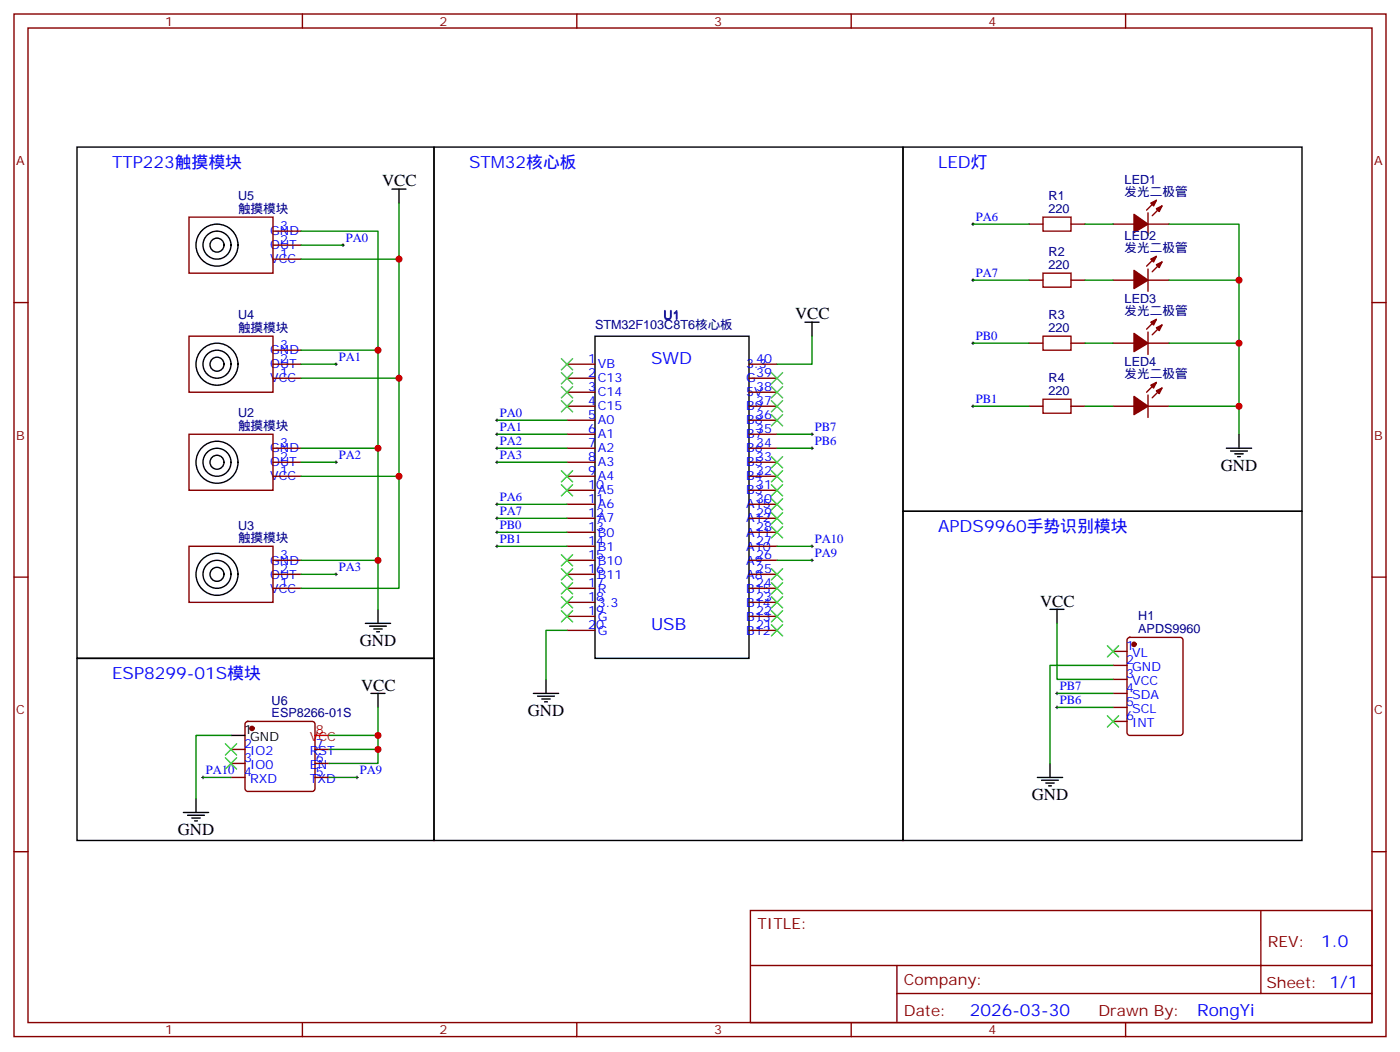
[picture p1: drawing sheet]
<svg xmlns="http://www.w3.org/2000/svg" width="353mm" height="265mm" viewBox="0 0 353 265" stroke-linecap="round" stroke-linejoin="round" font-family="sans-serif">
<g fill="none" stroke="#870000" stroke-width=".35">
<path d="M3.5 3.5h345.7v257.6h-345.7zM7.1 7.1h338.6v250.4h-338.6zM76.2 3.5v3.6M145.3 3.5v3.6M214.5 3.5v3.6M283.6 3.5v3.6M47.6 54.7h21.2v14.1h-21.2zM68.8 58.2h7M259.3 56.4h3.5M269.9 56.4h3.5M280.5 56.4h5.3M289.3 53.6v5.7"/>
<path d="M289.3 56.4h5.3M291.4 50.4l-2.5 2.5M292.8 51.9l-2.5 2.4M3.5 76.2h3.6M68.8 61.7h7M68.8 65.3h7M259.3 70.6h3.5M269.9 70.6h3.5M280.5 70.6h5.3M289.3 67.7v5.7M289.3 70.6h5.3M291.4 64.6l-2.5 2.4"/>
<path d="M292.8 66l-2.5 2.4M345.7 76.2h3.5M47.6 84.7h21.2v14.1h-21.2zM68.8 91.7h7M68.8 95.2h7M68.8 88.2h7M142.9 91.7h7M142.9 95.2h7M142.9 98.8h7M188.7 91.7h7.1M188.7 95.2h7.1M188.7 98.8h7.1"/>
<path d="M259.3 86.4h3.5M269.9 86.4h3.5M280.5 86.4h5.3M289.3 83.6v5.7M289.3 99.5v5.6M289.3 86.4h5.3M291.4 80.4l-2.5 2.5M291.4 96.3l-2.5 2.5M292.8 81.8l-2.5 2.5M292.8 97.7l-2.5 2.5M47.6 109.4h21.2v14.1h-21.2zM68.8 112.9h7"/>
<path d="M68.8 116.4h7M68.8 119.9h7M142.9 102.3h7M142.9 105.8h7M142.9 109.4h7M142.9 112.9h7M142.9 116.4h7M142.9 119.9h7M188.7 102.3h7.1M188.7 105.8h7.1M188.7 109.4h7.1M188.7 112.9h7.1"/>
<path d="M188.7 116.4h7.1M188.7 119.9h7.1M259.3 102.3h3.5M269.9 102.3h3.5M280.5 102.3h5.3M289.3 102.3h5.3M47.6 137.6h21.2v14.1h-21.2zM142.9 123.5h7M142.9 127h7M142.9 130.5h7M142.9 134.1h7M142.9 137.6h7"/>
<path d="M188.7 123.5h7.1M188.7 127h7.1M188.7 130.5h7.1M188.7 134.1h7.1M188.7 137.6h7.1M3.5 145.3h3.6M68.8 141.1h7M68.8 144.6h7M68.8 148.2h7M142.9 141.1h7M142.9 144.6h7M142.9 148.2h7"/>
<path d="M142.9 151.7h7M142.9 155.2h7M142.9 158.7h7M188.7 141.1h7.1M188.7 144.6h7.1M188.7 148.2h7.1M188.7 151.7h7.1M188.7 155.2h7.1M188.7 158.7h7.1M345.7 145.3h3.5M280.5 164h3.5M280.5 167.6h3.5"/>
<path d="M280.5 171.1h3.5M280.5 174.6h3.5M280.5 178.2h3.5M284.2 160.7l.5-.2h12.7a.71 .71 0 0 1 .7 .7l-.1 23.6-.6 .4h-12.7l-.5-.2-.2-.5v-23.3zM58.2 188.7h3.5M58.2 192.3h3.5M58.2 195.8h3.5M62 181.9l.4-.2h16.3a.71 .71 0 0 1 .7 .7v16.2l-.3 .5-.4 .2h-16.3l-.5-.2-.2-.5v-16.2zM79.4 188.7h3.5M79.4 192.3h3.5M79.4 195.8h3.5M280.5 181.7h3.5"/>
<path d="M3.5 214.5h3.6M345.7 214.5h3.5M189.1 229.3h156.6v28.2h-156.6zM317.7 229.3v20.9M76.2 257.5v3.6M145.3 257.5v3.6M189.1 243.2h156.5M214.5 257.5v3.6M226 250.2h119.6M226 243.2v14.1M283.6 257.5v3.6"/>
</g>
<g fill="none" stroke="#000" stroke-width=".35">
<path d="M19.4 37h90v128.8h-90zM109.4 37h118.1v174.7h-118.1zM227.5 37h100.6v91.8h-100.6zM98.8 47.6h3.5M100.5 47.6v3.6M149.9 84.7h38.8v81.1h-38.8zM202.8 81.1h3.6M204.6 81.1v3.6M309 112.9h6.4M310.1 113.6h4.2M311.1 114.3h2.2M311.9 115h.7"/>
<path d="M312.2 109.4v3.5M227.5 128.8h100.6v82.9h-100.6zM92.1 157h6.3M93.1 157.7h4.3M94.2 158.4h2.1M94.9 159.1h.7M95.2 153.5v3.5M264.6 153.5h3.5M266.3 153.5v3.5M19.4 165.8h90v45.9h-90zM93.5 174.6h3.5M95.2 174.6v3.6"/>
<path d="M134.4 174.6h6.4M135.5 175.3h4.2M136.5 176h2.1M137.2 176.7h.7M137.6 171.1v3.5M58.2 185.2h3.5M261.4 195.8h6.4M262.5 196.5h4.2M263.5 197.2h2.1M264.2 197.9h.7M264.6 192.3v3.5M46.2 204.6h6.4"/>
<path d="M47.3 205.3h4.2M48.3 206h2.1M49 206.7h.7M49.4 201.1v3.5"/>
<circle cx="54.7" cy="61.7" r="3.5"/>
<circle cx="54.7" cy="61.7" r="1.76"/>
<circle cx="54.7" cy="61.7" r="5.3"/>
<circle cx="54.7" cy="91.7" r="3.5"/>
<circle cx="54.7" cy="91.7" r="1.76"/>
<circle cx="54.7" cy="91.7" r="5.3"/>
<circle cx="54.7" cy="116.4" r="3.5"/>
<circle cx="54.7" cy="116.4" r="1.76"/>
<circle cx="54.7" cy="116.4" r="5.3"/>
<circle cx="54.7" cy="144.6" r="3.5"/>
<circle cx="54.7" cy="144.6" r="1.76"/>
<circle cx="54.7" cy="144.6" r="5.3"/>
</g>
<g fill="#870000" stroke="#870000" stroke-width=".35">
<path d="M285.8 54l3.5 2.4-3.5 2.2z"/>
<path d="M290 51.2l1.4-.8-.7 1.5z"/>
<path d="M291.4 52.6l1.4-.7-.7 1.4z"/>
<path d="M285.8 68.1l3.5 2.5-3.5 2.1z"/>
<path d="M290 65.3l1.4-.7-.7 1.4z"/>
<path d="M291.4 66.7l1.4-.7-.7 1.4z"/>
<path d="M285.8 84l3.5 2.4-3.5 2.1z"/>
<path d="M290 81.1l1.4-.7-.7 1.4z"/>
<path d="M291.4 82.5l1.4-.7-.7 1.5z"/>
<path d="M285.8 99.8l3.5 2.5-3.5 2.1z"/>
<path d="M290 97l1.4-.7-.7 1.4z"/>
<path d="M291.4 98.4l1.4-.7-.7 1.4z"/>
<circle cx="63.5" cy="183.4" r=".53"/>
<circle cx="285.7" cy="162.3" r=".53"/>
</g>
<path d="M79.4 185.2h3.5" fill="none" stroke="#f00" stroke-width=".35"/>
<path d="M262.8 54.7h7.1v3.5h-7.1zM262.8 68.8h7.1v3.5h-7.1zM262.8 84.7h7.1v3.5h-7.1zM262.8 100.5h7.1v3.6h-7.1z" fill="none" stroke="#a10000" stroke-width=".35"/>
<g fill="none" stroke="#008700" stroke-width=".35">
<path d="M75.8 58.2h19.4v95.3M100.5 51.2v14.1h-24.7M245.2 56.4h14.1M273.4 56.4h7.1M294.6 56.4h17.6v53M75.8 61.7h10.6M100.5 65.3v29.9h-24.7M245.2 70.6h14.1M273.4 70.6h7.1M294.6 70.6h17.6M75.8 88.2h19.4M75.8 91.7h8.9"/>
<path d="M100.5 95.2v24.7h-24.7M204.6 84.7v7h-8.8M245.2 86.4h14.1M273.4 86.4h7.1M294.6 86.4h17.6M75.8 112.9h19.4M75.8 116.4h8.9M100.5 119.9v28.3h-24.7M125.2 105.8h17.7M125.2 109.4h17.7M125.2 112.9h17.7M125.2 116.4h17.7"/>
<path d="M195.8 109.4h8.8M195.8 112.9h8.8M245.2 102.3h14.1M273.4 102.3h7.1M294.6 102.3h17.6M125.2 127h17.7M125.2 130.5h17.7M125.2 134.1h17.7M125.2 137.6h17.7M195.8 137.6h8.8M75.8 141.1h19.4M75.8 144.6h8.9"/>
<path d="M142.9 158.7h-5.3v12.4M195.8 141.1h8.8M266.3 157v14.1h14.2M95.2 178.2v7h-12.3M266.3 174.6h14.2M266.3 178.2h14.2M280.5 167.6h-15.9v24.7M51.2 195.8h7M58.2 185.2h-8.8v15.9M82.9 195.8h7.1M82.9 188.7h12.3M95.2 185.2v7.1h-12.3"/>
</g>
<g fill="none" stroke="#000" stroke-width=".25">
<path d="M244.8 56.4h.7M245.2 56.1v.7M86.1 61.7h.7M86.4 61.4v.7M244.8 70.6h.7M245.2 70.2v.7M84.3 91.7h.7M84.7 91.4v.7M244.8 86.4h.7M245.2 86.1v.7M84.3 116.4h.7M84.7 116.1v.7"/>
<path d="M124.9 105.8h.7M124.9 109.4h.7M124.9 112.9h.7M124.9 116.4h.7M125.2 105.5v.7M125.2 109v.7M125.2 112.5v.7M125.2 116.1v.7M204.3 109.4h.7M204.3 112.9h.7M204.6 109v.7M204.6 112.5v.7"/>
<path d="M244.8 102.3h.7M245.2 102v.7M124.9 127h.7M124.9 130.5h.7M124.9 134.1h.7M124.9 137.6h.7M125.2 126.6v.8M125.2 130.2v.7M125.2 133.7v.7M125.2 137.2v.7M204.3 137.6h.7M204.6 137.2v.7"/>
<path d="M84.3 144.6h.7M84.7 144.3v.7M204.3 141.1h.7M204.6 140.8v.7M266 178.2h.7M266 174.6h.7M266.3 174.3v.7M266.3 177.8v.7M50.8 195.8h.7M51.2 195.4v.7M89.6 195.8h.7M90 195.4v.7"/>
</g>
<g fill="none" stroke="#3c3" stroke-width=".35">
<path d="M141.5 90.3l2.8 2.8M141.5 93.8l2.8 2.9M141.5 97.4l2.8 2.8M144.3 90.3l-2.8 2.8M144.3 93.8l-2.8 2.9M144.3 97.4l-2.8 2.8M194.4 93.8l2.8 2.9M194.4 97.4l2.8 2.8M197.2 93.8l-2.8 2.9M197.2 97.4l-2.8 2.8M141.5 100.9l2.8 2.8M141.5 118.5l2.8 2.9"/>
<path d="M144.3 100.9l-2.8 2.8M144.3 118.5l-2.8 2.9M194.4 100.9l2.8 2.8M194.4 104.4l2.8 2.8M194.4 115l2.8 2.8M194.4 118.5l2.8 2.9M197.2 100.9l-2.8 2.8M197.2 104.4l-2.8 2.8M197.2 115l-2.8 2.8M197.2 118.5l-2.8 2.9M141.5 122.1l2.8 2.8M141.5 139.7l2.8 2.8"/>
<path d="M144.3 122.1l-2.8 2.8M144.3 139.7l-2.8 2.8M194.4 122.1l2.8 2.8M194.4 125.6l2.8 2.8M194.4 129.1l2.8 2.8M194.4 132.6l2.8 2.9M197.2 122.1l-2.8 2.8M197.2 125.6l-2.8 2.8M197.2 129.1l-2.8 2.8M197.2 132.6l-2.8 2.9M141.5 143.2l2.8 2.8M141.5 146.8l2.8 2.8"/>
<path d="M141.5 150.3l2.8 2.8M141.5 153.8l2.8 2.8M144.3 146.8l-2.8 2.8M144.3 153.8l-2.8 2.8M144.3 143.2l-2.8 2.8M144.3 150.3l-2.8 2.8M194.4 143.2l2.8 2.8M194.4 146.8l2.8 2.8M194.4 150.3l2.8 2.8M194.4 153.8l2.8 2.8M194.4 157.3l2.8 2.9M197.2 143.2l-2.8 2.8"/>
<path d="M197.2 146.8l-2.8 2.8M197.2 150.3l-2.8 2.8M197.2 153.8l-2.8 2.8M197.2 157.3l-2.8 2.9M279 162.6l2.9 2.9M281.9 162.6l-2.9 2.9M56.8 187.3l2.8 2.8M56.8 190.9l2.8 2.8M59.6 187.3l-2.8 2.8M59.6 190.9l-2.8 2.8M279 180.3l2.9 2.8M281.9 180.3l-2.9 2.8"/>
</g>
<g fill="#c00">
<circle cx="95.3" cy="88.2" r=".88"/>
<circle cx="95.3" cy="112.9" r=".88"/>
<circle cx="95.3" cy="141.1" r=".88"/>
<circle cx="312.2" cy="70.6" r=".88"/>
<circle cx="312.2" cy="86.4" r=".88"/>
<circle cx="312.2" cy="102.3" r=".88"/>
<circle cx="95.3" cy="185.2" r=".88"/>
<circle cx="95.3" cy="188.7" r=".88"/>
<circle cx="100.5" cy="65.3" r=".88"/>
<circle cx="100.5" cy="95.2" r=".88"/>
<circle cx="100.5" cy="119.9" r=".88"/>
</g>
<g font-size="4.2" fill="#00f">
<text x="28.2" y="42.3">TTP223触摸模块</text>
<text x="118.2" y="42.3">STM32核心板</text>
<text x="236.4" y="42.3">LED灯</text>
<text x="164" y="91.7">SWD</text>
<text x="236.4" y="134.1">APDS9960手势识别模块</text>
<text x="164" y="158.7">USB</text>
<text x="28.2" y="171.1">ESP8299-01S模块</text>
<text x="332.9" y="238.6">1.0</text>
<text x="244.3" y="255.9">2026-03-30</text>
<text x="301.6" y="255.8">RongYi</text>
</g>
<g font-size="4.2">
<text x="96.3" y="46.9">VCC</text>
<text x="200.4" y="80.4">VCC</text>
<text x="307.6" y="118.5">GND</text>
<text x="262.1" y="152.8">VCC</text>
<text x="90.7" y="162.6">GND</text>
<text x="91" y="173.9">VCC</text>
<text x="133" y="180.3">GND</text>
<text x="260" y="201.4">GND</text>
<text x="44.8" y="210.3">GND</text>
</g>
<g font-size="3.9" fill="#800">
<text x="190.9" y="233.9">TITLE:</text>
<text x="319.5" y="238.6">REV:</text>
<text x="227.8" y="248.1">Company:</text>
<text x="319.1" y="248.7">Sheet: 1/1</text>
<text x="227.8" y="255.8">Date:</text>
<text x="276.8" y="255.9">Drawn By:</text>
</g>
<g font-size="3.2" fill="#800">
<text x="41.6" y="6.5">1</text>
<text x="110.8" y="6.5">2</text>
<text x="179.9" y="6.5">3</text>
<text x="249.1" y="6.5">4</text>
<text x="4.1" y="41.6">A</text>
<text x="346.3" y="41.6">A</text>
<text x="4.1" y="110.8">B</text>
<text x="346.3" y="110.8">B</text>
<text x="4.1" y="179.9">C</text>
<text x="346.3" y="179.9">C</text>
<text x="41.6" y="260.5">1</text>
<text x="110.8" y="260.5">2</text>
<text x="179.9" y="260.5">3</text>
<text x="249.1" y="260.5">4</text>
</g>
<g font-size="3.2" fill="#000080">
<text x="283.4" y="46.2">LED1</text>
<text x="60" y="53.6">触摸模块</text>
<text x="60" y="50.4">U5</text>
<text x="264.2" y="53.6">220</text>
<text x="264.2" y="50.4">R1</text>
<text x="283.4" y="49.4">发光二极管</text>
<text x="264.2" y="64.6">R2</text>
<text x="283.4" y="63.5">发光二极管</text>
<text x="283.4" y="60.3">LED2</text>
<text x="264.2" y="67.7">220</text>
<text x="283.4" y="76.2">LED3</text>
<text x="60" y="83.6">触摸模块</text>
<text x="60" y="80.4">U4</text>
<text x="149.9" y="82.9">STM32F103C8T6核心板</text>
<text x="167.2" y="80.4">U1</text>
<text x="264.2" y="83.6">220</text>
<text x="264.2" y="80.4">R3</text>
<text x="283.4" y="79.4">发光二极管</text>
<text x="283.4" y="95.2">发光二极管</text>
<text x="283.4" y="92.1">LED4</text>
<text x="264.2" y="99.5">220</text>
<text x="264.2" y="96.3">R4</text>
<text x="60" y="105.1">U2</text>
<text x="60" y="108.3">触摸模块</text>
<text x="60" y="136.5">触摸模块</text>
<text x="60" y="133.3">U3</text>
<text x="286.8" y="159.5">APDS9960</text>
<text x="286.8" y="156.2">H1</text>
<text x="68.4" y="177.4">U6</text>
<text x="68.4" y="180.6">ESP8266-01S</text>
</g>
<g font-size="3.2" fill="#00f">
<text x="68.1" y="59.3">GND</text>
<text x="70.6" y="57.9">3</text>
<text x="245.9" y="55.6">PA6</text>
<text x="68.1" y="62.8">OUT</text>
<text x="70.6" y="61.4">2</text>
<text x="70.6" y="64.9">1</text>
<text x="87.1" y="60.9">PA0</text>
<text x="68.1" y="66.3">VCC</text>
<text x="245.9" y="69.7">PA7</text>
<text x="68.1" y="89.3">GND</text>
<text x="70.6" y="87.8">3</text>
<text x="245.9" y="85.5">PB0</text>
<text x="68.1" y="92.8">OUT</text>
<text x="70.6" y="91.4">2</text>
<text x="70.6" y="94.9">1</text>
<text x="85.4" y="90.8">PA1</text>
<text x="148.2" y="91.4">1</text>
<text x="148.2" y="94.9">2</text>
<text x="150.6" y="92.8">VB</text>
<text x="188" y="92.8">3.3</text>
<text x="190.5" y="94.9">39</text>
<text x="190.5" y="91.4">40</text>
<text x="68.1" y="96.3">VCC</text>
<text x="148.2" y="98.4">3</text>
<text x="148.2" y="102">4</text>
<text x="150.6" y="96.3">C13</text>
<text x="150.6" y="99.8">C14</text>
<text x="188" y="99.8">5V</text>
<text x="188" y="96.3">G</text>
<text x="190.5" y="102">37</text>
<text x="190.5" y="98.4">38</text>
<text x="245.9" y="101.4">PB1</text>
<text x="125.9" y="105">PA0</text>
<text x="148.2" y="105.5">5</text>
<text x="150.6" y="103.4">C15</text>
<text x="150.6" y="106.9">A0</text>
<text x="188" y="106.9">B8</text>
<text x="188" y="103.4">B9</text>
<text x="190.5" y="105.5">36</text>
<text x="68.1" y="113.9">GND</text>
<text x="70.6" y="112.5">3</text>
<text x="125.9" y="108.5">PA1</text>
<text x="125.9" y="112">PA2</text>
<text x="148.2" y="109">6</text>
<text x="148.2" y="112.5">7</text>
<text x="150.6" y="110.4">A1</text>
<text x="150.6" y="113.9">A2</text>
<text x="188" y="113.9">B6</text>
<text x="188" y="110.4">B7</text>
<text x="190.5" y="112.5">34</text>
<text x="190.5" y="109">35</text>
<text x="205.3" y="108.5">PB7</text>
<text x="205.3" y="112">PB6</text>
<text x="68.1" y="117.5">OUT</text>
<text x="70.6" y="116.1">2</text>
<text x="70.6" y="119.6">1</text>
<text x="85.4" y="115.5">PA2</text>
<text x="125.9" y="115.5">PA3</text>
<text x="148.2" y="116.1">8</text>
<text x="148.2" y="119.6">9</text>
<text x="150.6" y="117.5">A3</text>
<text x="188" y="117.5">B5</text>
<text x="190.5" y="119.6">32</text>
<text x="190.5" y="116.1">33</text>
<text x="68.1" y="121">VCC</text>
<text x="148.2" y="123.1">10</text>
<text x="150.6" y="121">A4</text>
<text x="150.6" y="124.5">A5</text>
<text x="188" y="124.5">B3</text>
<text x="188" y="121">B4</text>
<text x="190.5" y="123.1">31</text>
<text x="125.9" y="126.1">PA6</text>
<text x="125.9" y="129.6">PA7</text>
<text x="148.2" y="126.6">11</text>
<text x="148.2" y="130.2">12</text>
<text x="150.6" y="128.1">A6</text>
<text x="150.6" y="131.6">A7</text>
<text x="188" y="131.6">A12</text>
<text x="188" y="128.1">A15</text>
<text x="190.5" y="130.2">29</text>
<text x="190.5" y="126.6">30</text>
<text x="125.9" y="133.2">PB0</text>
<text x="125.9" y="136.7">PB1</text>
<text x="148.2" y="133.7">13</text>
<text x="148.2" y="137.2">14</text>
<text x="150.6" y="135.1">B0</text>
<text x="188" y="135.1">A11</text>
<text x="190.5" y="137.2">27</text>
<text x="190.5" y="133.7">28</text>
<text x="205.3" y="136.7">PA10</text>
<text x="68.1" y="142.2">GND</text>
<text x="70.6" y="140.8">3</text>
<text x="85.4" y="143.8">PA3</text>
<text x="148.2" y="140.8">15</text>
<text x="150.6" y="138.6">B1</text>
<text x="150.6" y="142.2">B10</text>
<text x="188" y="142.2">A9</text>
<text x="188" y="138.6">A10</text>
<text x="190.5" y="140.8">26</text>
<text x="205.3" y="140.2">PA9</text>
<text x="68.1" y="145.7">OUT</text>
<text x="68.1" y="149.2">VCC</text>
<text x="70.6" y="144.3">2</text>
<text x="70.6" y="147.8">1</text>
<text x="148.2" y="144.3">16</text>
<text x="148.2" y="147.8">17</text>
<text x="150.6" y="145.7">B11</text>
<text x="150.6" y="149.2">R</text>
<text x="188" y="149.2">B15</text>
<text x="188" y="145.7">A8</text>
<text x="190.5" y="147.8">24</text>
<text x="190.5" y="144.3">25</text>
<text x="148.2" y="151.3">18</text>
<text x="148.2" y="154.9">19</text>
<text x="150.6" y="152.8">3.3</text>
<text x="188" y="152.8">B14</text>
<text x="190.5" y="154.9">22</text>
<text x="190.5" y="151.3">23</text>
<text x="148.2" y="158.4">20</text>
<text x="150.6" y="156.3">G</text>
<text x="150.6" y="159.8">G</text>
<text x="188" y="159.8">B12</text>
<text x="188" y="156.3">B13</text>
<text x="190.5" y="158.4">21</text>
<text x="283.8" y="163.7">1</text>
<text x="283.8" y="167.2">2</text>
<text x="285.3" y="165.5">VL</text>
<text x="267.1" y="173.7">PB7</text>
<text x="283.8" y="170.7">3</text>
<text x="285.3" y="169">GND</text>
<text x="285.3" y="172.5">VCC</text>
<text x="267.1" y="177.3">PB6</text>
<text x="283.8" y="174.3">4</text>
<text x="283.8" y="177.8">5</text>
<text x="285.3" y="176">SDA</text>
<text x="285.3" y="179.6">SCL</text>
<text x="283.8" y="181.3">6</text>
<text x="285.3" y="183.1">INT</text>
<text x="61.6" y="188.4">2</text>
<text x="61.6" y="191.9">3</text>
<text x="63" y="190.1">IO2</text>
<text x="78.1" y="190.1">RST</text>
<text x="79.6" y="191.9">6</text>
<text x="79.6" y="188.4">7</text>
<text x="51.9" y="194.9">PA10</text>
<text x="61.6" y="195.4">4</text>
<text x="63" y="193.7">IO0</text>
<text x="63" y="197.2">RXD</text>
<text x="78.1" y="197.2">TXD</text>
<text x="78.1" y="193.7">EN</text>
<text x="79.6" y="195.4">5</text>
<text x="90.7" y="194.9">PA9</text>
</g>
<g font-size="3.2">
<text x="61.6" y="184.9">1</text>
<text x="63" y="186.6">GND</text>
</g>
<g font-size="3.2" fill="#f00">
<text x="79.6" y="184.9">8</text>
<text x="78.1" y="186.6">VCC</text>
</g>
</svg>
